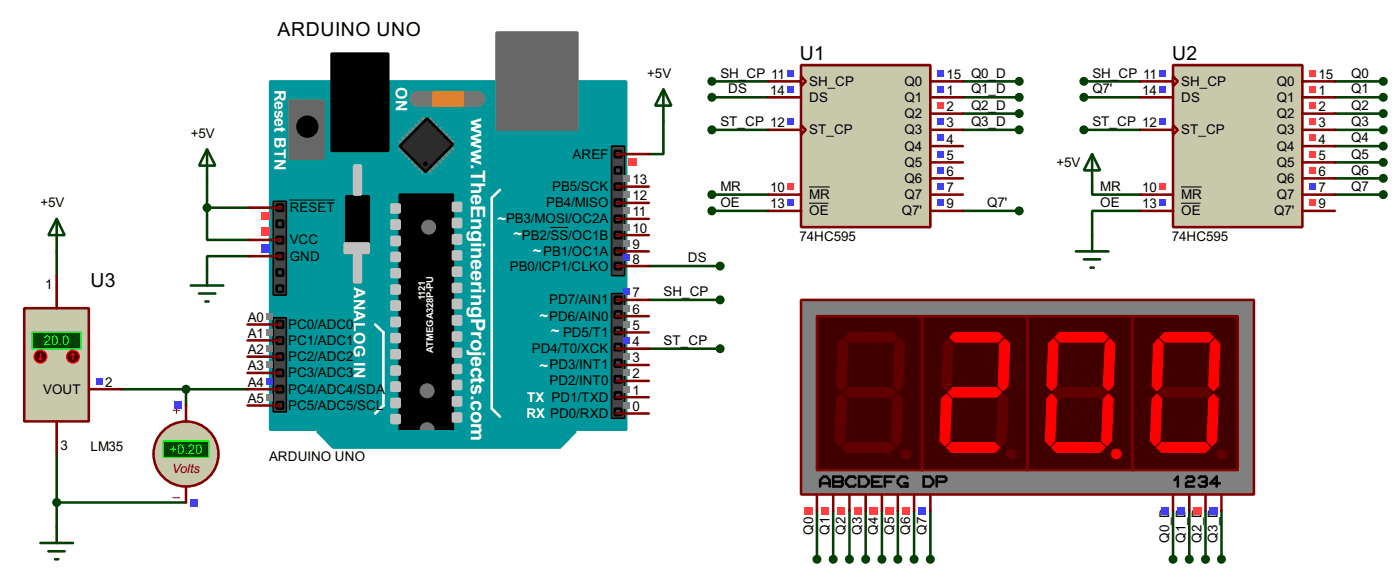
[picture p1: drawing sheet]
<svg xmlns="http://www.w3.org/2000/svg" width="220mm" height="91mm" viewBox="0 0 220 91" stroke-linecap="round" stroke-linejoin="round" font-family="sans-serif">
<g fill="none" stroke="#004000" stroke-width=".4">
<path d="M104.2 19.1v5.1h-2.3M111.8 15.3h8.9M111.8 12.8h8.9M151.2 15.3h8.8M151.2 12.8h8.8M151.2 17.8h8.8M170.2 15.3h8.9M170.2 12.8h8.9M209.6 15.3h7.6M209.6 12.8h7.6M209.6 17.8h7.6M8.9 39.4v3.8"/>
<path d="M32.5 32.6v5h6.6M32.5 28.5v4.1M32.5 32.6h6.6M111.8 20.4h8.9M111.8 30.5h8.9M111.8 33.1h8.9M151.2 20.4h8.8M151.2 33.1h8.8M170.2 20.4h8.9M171.5 29.3v1.2h7.6M179.1 33.1h-7.6v3.8M209.6 20.4h7.6"/>
<path d="M209.6 30.5h7.6M209.6 22.9h7.6M209.6 25.5h7.6M209.6 28h7.6M39.1 40.2h-6.6v2M101.9 41.7h11.2M101.9 47h11.2M101.9 54.7h11.2M8.9 71.2v11.4M8.9 78.8h20.3M19.1 61h19.8M29.2 61v2.6"/>
<path d="M128.3 80.1v7.6M130.8 80.1v7.6M133.4 80.1v7.6M135.9 80.1v7.6M138.5 80.1v7.6M141 80.1v7.6M143.5 80.1v7.6M146.1 80.1v7.6M184.2 80.1v7.6M186.7 80.1v7.6M189.3 80.1v7.6M191.8 80.1v7.6"/>
</g>
<path d="M42.4 12.8h55.9v54.6h-55.9z" fill="#00979c" stroke="#00979c" stroke-width=".4"/>
<g fill="#686767" stroke="#686767" stroke-width=".4">
<path d="M78 5.1h12.7v15.3h-12.7z"/>
<path d="M45.5 15.8h5.3v9.1h-5.3z"/>
</g>
<path d="M52.1 8.4h8.9v15.3h-8.9zM54.4 30.8h3.5v8.9h-3.5zM62.8 30.5h8.3v36.9h-8.3z" fill="#000" stroke="#000" stroke-width=".4"/>
<path d="M78.5 29.8l-1.3 1.2v33.1l1.3 1.2M58.9 50.9l1.3 1.2v11.5l-1.3 1.2" fill="none" stroke="#fff" stroke-width=".4"/>
<g fill="#c0c0c0" stroke="#c0c0c0" stroke-width=".4">
<path d="M71.1 31.8h1.3v1.3h-1.3z"/>
<path d="M71.1 34.3h1.3v1.3h-1.3z"/>
<path d="M71.1 36.9h1.3v1.3h-1.3z"/>
<path d="M71.1 39.4h1.3v1.3h-1.3z"/>
<path d="M71.1 42h1.3v1.2h-1.3z"/>
<path d="M71.1 44.5h1.3v1.3h-1.3z"/>
<path d="M71.1 47h1.3v1.3h-1.3z"/>
<path d="M71.1 49.6h1.3v1.3h-1.3z"/>
<path d="M71.1 52.1h1.3v1.3h-1.3z"/>
<path d="M71.1 54.7h1.3v1.2h-1.3z"/>
<path d="M71.1 57.2h1.3v1.3h-1.3z"/>
<path d="M71.1 59.7h1.3v1.3h-1.3z"/>
<path d="M71.1 62.3h1.3v1.3h-1.3z"/>
<path d="M71.1 64.8h1.3v1.3h-1.3z"/>
<path d="M61.5 32.1h1.3v1.2h-1.3z"/>
<path d="M61.5 34.6h1.3v1.3h-1.3z"/>
<path d="M61.5 37.1h1.3v1.3h-1.3z"/>
<path d="M61.5 39.7h1.3v1.2h-1.3z"/>
<path d="M61.5 42.2h1.3v1.3h-1.3z"/>
<path d="M61.5 44.8h1.3v1.2h-1.3z"/>
<path d="M61.5 47.3h1.3v1.3h-1.3z"/>
<path d="M61.5 49.8h1.3v1.3h-1.3z"/>
<path d="M61.5 52.4h1.3v1.2h-1.3z"/>
<path d="M61.5 54.9h1.3v1.3h-1.3z"/>
<path d="M61.5 57.5h1.3v1.2h-1.3z"/>
<path d="M61.5 60h1.3v1.3h-1.3z"/>
<path d="M61.5 62.5h1.3v1.3h-1.3z"/>
<path d="M61.5 65.1h1.3v1.2h-1.3z"/>
<path d="M54.1 38.2h3.8v1.5h-3.8z"/>
<path d="M55.6 26h1.1v4.5h-1.1z"/>
<path d="M55.6 39.7h1.1v4.6h-1.1z"/>
</g>
<circle cx="48.2" cy="19.9" r="1.55" fill="#000" stroke="#000" stroke-width=".4"/>
<path d="M65.6 15.5h9.4" fill="none" stroke="#757575" stroke-width="2.6"/>
<path d="M68.1 14.5h4.6v2.1h-4.6z" fill="#ff8000" stroke="#ff8000" stroke-width=".4"/>
<g fill="none" stroke="#808080" stroke-width=".45">
<path d="M65.3 19.6l.5 .5M65.8 19.1l.5 .5M66.3 18.6l.5 .5M67.6 18.6l-.5 .5M68.1 19.1l-.5 .5M68.6 19.6l-.5 .5M62.8 22.2l.5 .5M63.3 21.6l.5 .6M63.3 22.9l-.5 .5M63.8 21.1l.5 .5M63.8 23.4l-.5 .5M64.3 20.6l.5 .5"/>
<path d="M64.3 23.9l-.5 .5M64.8 20.1l.5 .5M64.8 24.4l-.5 .5M65.3 24.9l-.5 .6M65.8 25.5l-.5 .5M66.3 26l-.5 .5M66.8 26.5l-.5 .5M67.1 26.5l.5 .5M67.6 26l.5 .5M68.1 25.5l.5 .5M68.6 24.9l.5 .6M69.1 24.4l.5 .5"/>
<path d="M69.1 20.1l-.5 .5M69.6 23.9l.5 .5M69.6 20.6l-.5 .5M70.1 23.4l.5 .5M70.1 21.1l-.5 .5M70.6 22.9l.5 .5M70.6 21.6l-.5 .6M71.1 22.2l-.5 .5"/>
</g>
<path d="M67.1 18.6l4 4.1-4.3 4.3-4-4.1z" fill-rule="evenodd" fill="#2c2c2c" stroke="#000" stroke-width=".4"/>
<circle cx="66.8" cy="25.7" r=".3" fill="#000" stroke="#000" stroke-width=".16"/>
<path d="M96 22.9h2.1v20.3h-2.1z" fill="#464646" stroke="#000" stroke-width=".25"/>
<circle cx="67" cy="61.3" r="1.1" fill="#757575" stroke="#757575" stroke-width=".16"/>
<g fill="#464646" stroke="#000" stroke-width=".4">
<path d="M96.5 23.7h1.1v1h-1.1z"/>
<path d="M96.5 28.8h1.1v1h-1.1z"/>
<path d="M96.5 31.3h1.1v1h-1.1z"/>
<path d="M96.5 33.8h1.1v1.1h-1.1z"/>
<path d="M96.5 36.4h1.1v1h-1.1z"/>
<path d="M96.5 38.9h1.1v1h-1.1z"/>
<path d="M96.5 26.2h1.1v1h-1.1z"/>
<path d="M96.5 41.2h1.1v1h-1.1z"/>
</g>
<g fill="#757575" stroke="#757575" stroke-width=".16">
<circle cx="67.3" cy="35.6" r="1.1"/>
<circle cx="67" cy="67.4" r="1.1"/>
</g>
<path d="M49.8 67.6h40.6l-2.5 2.6h-35.6z" fill-rule="evenodd" fill="#00979c" stroke="#00979c" stroke-width=".4"/>
<g fill="#464646" stroke="#000" stroke-width=".25">
<path d="M42.9 31.6h2.1v14.7h-2.1z"/>
<path d="M96 46h2.1v19.6h-2.1z"/>
<path d="M42.9 49.8h2.1v14.8h-2.1z"/>
</g>
<g fill="#464646" stroke="#000" stroke-width=".4">
<path d="M43.5 34.6h1v1h-1z"/>
<path d="M43.5 39.7h1v1h-1z"/>
<path d="M43.5 44.8h1v1h-1z"/>
<path d="M43.5 42.2h1v1h-1z"/>
<path d="M43.5 37.1h1v1.1h-1z"/>
<path d="M43.5 32.1h1v1h-1z"/>
<path d="M96.5 46.5h1.1v1.1h-1.1z"/>
<path d="M96.5 48.8h1.1v1h-1.1z"/>
<path d="M96.5 51.4h1.1v1h-1.1z"/>
<path d="M96.5 53.9h1.1v1h-1.1z"/>
<path d="M96.5 56.4h1.1v1.1h-1.1z"/>
<path d="M96.5 59h1.1v1h-1.1z"/>
<path d="M96.5 61.5h1.1v1h-1.1z"/>
<path d="M96.5 64.1h1.1v1h-1.1z"/>
<path d="M43.5 50.3h1v1.1h-1z"/>
<path d="M43.5 52.9h1v1h-1z"/>
<path d="M43.5 55.4h1v1h-1z"/>
<path d="M43.5 58h1v1h-1z"/>
<path d="M43.5 60.5h1v1h-1z"/>
<path d="M43.5 63h1v1.1h-1z"/>
</g>
<g fill="none" stroke="#800000" stroke-width=".4">
<path d="M39.1 32.6h5.1M39.1 37.6h5.1M96.8 39.4h5.1M96.8 36.9h5.1M96.8 34.3h5.1M96.8 31.8h5.1M96.8 29.3h5.1M96.8 24.2h5.1M38.9 58.5h5.1M38.9 55.9h5.1M38.9 53.4h5.1M38.9 50.9h5.1"/>
<path d="M39.1 40.2h5.1M96.8 59.7h5.1M96.8 57.2h5.1M96.8 54.7h5.1M96.8 52.1h5.1M96.8 49.6h5.1M96.8 47h5.1M96.8 41.7h5.1M38.9 63.6h5.1M38.9 61h5.1M96.8 64.8h5.1M96.8 62.3h5.1"/>
</g>
<path d="M45.5 31.4h7.1M86.4 35.7h2.8" fill="none" stroke="#000" stroke-width=".16"/>
<g fill="#808080">
<path d="M97.9 63h1.1v1.1h-1.1z"/>
<path d="M97.9 60.5h1.1v1h-1.1z"/>
<path d="M97.9 58h1.1v1h-1.1z"/>
<path d="M97.9 55.4h1.1v1h-1.1z"/>
</g>
<path d="M97.9 52.9h1.1v1h-1.1z" fill="#4040ff"/>
<g fill="#808080">
<path d="M97.9 50.3h1.1v1.1h-1.1z"/>
<path d="M97.9 47.8h1.1v1h-1.1z"/>
</g>
<g fill="#4040ff">
<path d="M97.9 45.3h1.1v1h-1.1z"/>
<path d="M97.9 39.9h1.1v1h-1.1z"/>
</g>
<g fill="#808080">
<path d="M97.9 37.6h1.1v1.1h-1.1z"/>
<path d="M97.9 35.1h1.1v1h-1.1z"/>
<path d="M97.9 32.6h1.1v1h-1.1z"/>
<path d="M97.9 30h1.1v1h-1.1z"/>
<path d="M97.9 27.5h1.1v1h-1.1z"/>
</g>
<path d="M98.7 24.8h1.3v1.3h-1.3z" fill="#ff4040"/>
<path d="M41.8 61.8h1v1h-1z" fill="#808080"/>
<path d="M41.8 59.2h1v1.1h-1z" fill="#4040ff"/>
<g fill="#808080">
<path d="M41.8 56.7h1v1h-1z"/>
<path d="M41.8 54.2h1v1h-1z"/>
<path d="M41.8 51.6h1v1h-1z"/>
<path d="M41.8 49.1h1v1h-1z"/>
</g>
<g fill="#ff4040">
<path d="M41 33.2h1.3v1.3h-1.3z"/>
<path d="M41 35.7h1.3v1.3h-1.3z"/>
</g>
<path d="M41 38.3h1.3v1.3h-1.3z" fill="#4040ff"/>
<path d="M125.8 10.2h20.3v25.4h-20.3z" fill="#c8c8aa" stroke="#800000" stroke-width=".4"/>
<g fill="none" stroke="#800000" stroke-width=".4">
<path d="M120.7 12.8h5.1M120.7 15.3h5.1M125.8 12l.7 .8-.7 .7zM125.8 19.6l.7 .8-.7 .7zM146.1 12.8h5.1M146.1 15.3h5.1M146.1 17.8h5.1M120.7 20.4h5.1M120.7 30.5h5.1M120.7 33.1h5.1M146.1 20.4h5.1M146.1 22.9h5.1"/>
<path d="M146.1 25.5h5.1M146.1 28h5.1M146.1 30.5h5.1M146.1 33.1h5.1"/>
</g>
<path d="M127 29.3h3.3M127 31.9h3.1" fill="none" stroke="#000" stroke-width=".16"/>
<g fill="#4040ff">
<path d="M147.2 11h1v1h-1z"/>
<path d="M147.2 13.5h1v1h-1z"/>
</g>
<path d="M147.2 16.1h1v1h-1z" fill="#ff4040"/>
<g fill="#4040ff">
<path d="M147.2 18.6h1v1h-1z"/>
<path d="M147.2 21.1h1v1.1h-1z"/>
<path d="M147.2 23.7h1v1h-1z"/>
<path d="M147.2 26.2h1v1h-1z"/>
<path d="M147.2 28.8h1v1h-1z"/>
<path d="M147.2 31.3h1v1h-1z"/>
<path d="M123.6 11h1v1h-1z"/>
<path d="M123.6 18.6h1v1h-1z"/>
<path d="M123.6 13.5h1v1h-1z"/>
</g>
<path d="M123.6 28.8h1v1h-1z" fill="#ff4040"/>
<path d="M123.6 31.3h1v1h-1z" fill="#4040ff"/>
<path d="M184.2 10.2h20.3v25.4h-20.3z" fill="#c8c8aa" stroke="#800000" stroke-width=".4"/>
<g fill="none" stroke="#800000" stroke-width=".4">
<path d="M179.1 12.8h5.1M179.1 15.3h5.1M184.2 12l.7 .8-.7 .7zM184.2 19.6l.7 .8-.7 .7zM204.5 12.8h5.1M204.5 15.3h5.1M204.5 17.8h5.1M179.1 20.4h5.1M179.1 30.5h5.1M179.1 33.1h5.1M204.5 20.4h5.1M204.5 22.9h5.1"/>
<path d="M204.5 25.5h5.1M204.5 28h5.1M204.5 30.5h5.1M204.5 33.1h5.1"/>
</g>
<path d="M185.4 29.3h3.3M185.4 31.9h3.1" fill="none" stroke="#000" stroke-width=".16"/>
<g fill="#ff4040">
<path d="M205.6 11h1v1h-1z"/>
<path d="M205.6 13.5h1v1h-1z"/>
<path d="M205.6 16.1h1v1h-1z"/>
<path d="M205.6 18.6h1v1h-1z"/>
<path d="M205.6 21.1h1v1.1h-1z"/>
<path d="M205.6 23.7h1v1h-1z"/>
<path d="M205.6 26.2h1v1h-1z"/>
</g>
<path d="M205.6 28.8h1v1h-1z" fill="#4040ff"/>
<path d="M205.6 31.3h1v1h-1z" fill="#ff4040"/>
<g fill="#4040ff">
<path d="M182 11h1v1h-1z"/>
<path d="M182 18.6h1v1h-1z"/>
<path d="M182 13.5h1v1h-1z"/>
</g>
<path d="M182 28.8h1v1h-1z" fill="#ff4040"/>
<path d="M182 31.3h1v1h-1z" fill="#4040ff"/>
<path d="M168.9 39.4h5.1M171.5 24.2l1.2 2.5h-2.5zM171.5 24.2v5.1M171.5 36.9v2.5M170.2 40.7h2.5M171.2 42h.5" fill="none" stroke="#004000" stroke-width=".4"/>
<path d="M3.8 48.3h10.2v17.8h-10.2z" fill="#c8c8aa" stroke="#800000" stroke-width=".4"/>
<path d="M5.1 52.1h7.6v2.6h-7.6z" fill="#004000" stroke="#0f0" stroke-width=".2"/>
<path d="M8.9 43.2v5.1M8.9 66.1v5.1M14 61h5.1" fill="none" stroke="#800000" stroke-width=".4"/>
<circle cx="11.4" cy="55.9" r="1" fill="#400000" stroke="#f00" stroke-width=".2"/>
<path d="M11.5 55.4l-.3 .3M11.5 55.4l.2 .3M11.5 55.4v1" fill="none" stroke="#f00" stroke-width=".2"/>
<circle cx="6.3" cy="55.9" r="1" fill="#400000" stroke="#f00" stroke-width=".2"/>
<path d="M6.1 56.2l.3 .2M6.4 55.4v1M6.6 56.2l-.2 .2" fill="none" stroke="#f00" stroke-width=".2"/>
<path d="M15.1 59.2h1v1.1h-1z" fill="#4040ff"/>
<path d="M8.9 34.3l1.3 2.6h-2.6zM8.9 34.3v5.1M6.4 85.1h5.1M7.6 86.4h2.6M8.7 87.7h.5M8.9 82.6v2.5" fill="none" stroke="#004000" stroke-width=".4"/>
<circle cx="29.2" cy="71.2" r="5.1" fill="#c8c8aa" stroke="#800000" stroke-width=".4"/>
<path d="M27.2 64.3h1M27.2 78h1M27.7 63.8v1" fill="none" stroke="#800000" stroke-width=".16"/>
<path d="M25.7 69.1h7.1v2.6h-7.1z" fill="#004000" stroke="#0f0" stroke-width=".2"/>
<path d="M29.2 63.6v2.5M29.2 76.3v2.5" fill="none" stroke="#800000" stroke-width=".4"/>
<g fill="#4040ff">
<path d="M29.9 78.2h1.2v1.2h-1.2z"/>
<path d="M27.3 62.9h1.3v1.3h-1.3z"/>
</g>
<circle cx="8.9" cy="78.8" r=".5" fill="#004000" stroke="#004000" stroke-width=".4"/>
<path d="M125.8 47h71.1v30.5h-71.1z" fill="#808080" stroke="#800000" stroke-width=".4"/>
<path d="M128.3 49.6h16.5v24.1h-16.5z" fill="#400000" stroke="#800000" stroke-width=".4"/>
<g fill="#600000" stroke="#600000" stroke-width=".16">
<path d="M132.6 52.9l.8-.8h6.8l.8 .8-.8 .7h-6.8z" fill-rule="evenodd"/>
<path d="M141.2 53.1l.8 .8-.2 6.6-.8 .8-.8-.8 .3-6.6z" fill-rule="evenodd"/>
<path d="M132.4 61.5l.7-.7h6.9l.7 .7-.7 .8h-6.9z" fill-rule="evenodd"/>
<path d="M132.4 53.1l.7 .8-.2 6.6-.8 .8-.8-.8 .3-6.6z" fill-rule="evenodd"/>
<path d="M140.2 62.5l.8-.7 .8 .7-.3 6.6-.8 .8-.7-.8z" fill-rule="evenodd"/>
<path d="M132.1 70.2l.8-.8h6.8l.8 .8-.8 .7h-6.8z" fill-rule="evenodd"/>
<path d="M131.3 62.5l.8-.7 .8 .7-.3 6.6-.8 .8-.7-.8z" fill-rule="evenodd"/>
</g>
<path d="M144.8 49.6h16.5v24.1h-16.5z" fill="#400000" stroke="#800000" stroke-width=".4"/>
<g fill="#600000" stroke="#600000" stroke-width=".16">
<path d="M149.9 52.1h6.8l.8 .8-.8 .7h-6.8l-.8-.7z" fill-rule="evenodd"/>
<path d="M157 53.9l.8-.8 .7 .8-.2 6.6-.8 .8-.8-.8z" fill-rule="evenodd"/>
<path d="M148.9 61.5l.7-.7h6.9l.7 .7-.7 .8h-6.9z" fill-rule="evenodd"/>
<path d="M148.9 53.1l.7 .8-.2 6.6-.8 .8-.8-.8 .3-6.6z" fill-rule="evenodd"/>
<path d="M156.7 62.5l.8-.7 .8 .7-.3 6.6-.8 .8-.7-.8z" fill-rule="evenodd"/>
<path d="M149.4 69.4h6.8l.8 .8-.8 .7h-6.8l-.8-.7z" fill-rule="evenodd"/>
<path d="M147.8 62.5l.8-.7 .8 .7-.3 6.6-.7 .8-.8-.8z" fill-rule="evenodd"/>
<circle cx="142.2" cy="71.2" r=".75"/>
<circle cx="158.7" cy="71.2" r=".75"/>
</g>
<path d="M161.3 49.6h16.5v24.1h-16.5z" fill="#400000" stroke="#800000" stroke-width=".4"/>
<g fill="#600000" stroke="#600000" stroke-width=".16">
<path d="M165.6 52.9l.8-.8h6.8l.8 .8-.8 .7h-6.8z" fill-rule="evenodd"/>
<path d="M174.3 53.1l.7 .8-.2 6.6-.8 .8-.8-.8 .3-6.6z" fill-rule="evenodd"/>
<path d="M165.4 61.5l.7-.7h6.9l.8 .7-.8 .8h-6.9z" fill-rule="evenodd"/>
<path d="M165.4 53.1l.7 .8-.2 6.6-.8 .8-.7-.8 .2-6.6z" fill-rule="evenodd"/>
<path d="M173.2 62.5l.8-.7 .8 .7-.3 6.6-.7 .8-.8-.8z" fill-rule="evenodd"/>
<path d="M165.9 69.4h6.8l.8 .8-.8 .7h-6.8l-.8-.7z" fill-rule="evenodd"/>
<path d="M165.1 61.8l.8 .7-.3 6.6-.7 .8-.8-.8 .3-6.6z" fill-rule="evenodd"/>
<circle cx="175.2" cy="71.2" r=".75"/>
</g>
<path d="M177.8 49.6h16.5v24.1h-16.5z" fill="#400000" stroke="#800000" stroke-width=".4"/>
<g fill="#600000" stroke="#600000" stroke-width=".16">
<path d="M182.1 52.9l.8-.8h6.9l.7 .8-.7 .7h-6.9z" fill-rule="evenodd"/>
<path d="M190.8 53.1l.7 .8-.2 6.6-.8 .8-.7-.8 .2-6.6z" fill-rule="evenodd"/>
<path d="M181.9 61.5l.7-.7h6.9l.8 .7-.8 .8h-6.9z" fill-rule="evenodd"/>
<path d="M181.9 53.1l.7 .8-.2 6.6-.8 .8-.7-.8 .2-6.6z" fill-rule="evenodd"/>
<path d="M189.8 62.5l.7-.7 .8 .7-.3 6.6-.7 .8-.8-.8z" fill-rule="evenodd"/>
<path d="M182.4 69.4h6.9l.7 .8-.7 .7h-6.9l-.8-.7z" fill-rule="evenodd"/>
<path d="M180.9 62.5l.7-.7 .8 .7-.3 6.6-.7 .8-.8-.8z" fill-rule="evenodd"/>
<circle cx="191.7" cy="71.2" r=".75"/>
</g>
<g fill="none" stroke="#000" stroke-width=".4">
<path d="M128.8 76.3v-1l.5-.6h.5l.5 .6v1M128.8 75.8h1.5M130.8 74.7h1.3l.2 .3v.3l-.2 .2 .2 .3v.2l-.2 .3h-1.3zM130.8 75.5h1.3M134.3 75l-.2-.3h-.8l-.5 .6v.5l.5 .5h.8l.2-.3M134.9 74.7h1l.5 .6v.5l-.5 .5h-1zM136.9 75.5h1M138.4 74.7h-1.5v1.6h1.5M138.9 75.5h1M140.4 74.7h-1.5v1.6M142.5 75l-.3-.3h-.7l-.5 .6v.5l.5 .5h1v-.5h-.5M145 74.7h1l.5 .6v.5l-.5 .5h-1z"/>
<path d="M147.1 75.5h1.2l.3-.2v-.3l-.3-.3h-1.2v1.6M184.4 75.3l.5-.6v1.6M186.2 75l.3-.3h.7l.3 .3v.3l-.3 .2h-.7l-.3 .3v.5h1.3M188.2 75l.3-.3h.7l.3 .3v.3l-.3 .2M188.7 75.5h.5M189.2 75.5l.3 .3v.2l-.3 .3h-.7l-.3-.3M191.5 75.8h-1.5l1-1.1v1.6"/>
</g>
<g fill="#f00" stroke="#f00" stroke-width=".16">
<path d="M149.9 52.1h6.8l.8 .8-.8 .7h-6.8l-.8-.7z" fill-rule="evenodd"/>
<path d="M157 53.9l.8-.8 .7 .8-.2 6.6-.8 .8-.8-.8z" fill-rule="evenodd"/>
<path d="M149.4 69.4h6.8l.8 .8-.8 .7h-6.8l-.8-.7z" fill-rule="evenodd"/>
<path d="M147.8 62.5l.8-.7 .8 .7-.3 6.6-.7 .8-.8-.8z" fill-rule="evenodd"/>
<path d="M148.9 61.5l.7-.7h6.9l.7 .7-.7 .8h-6.9z" fill-rule="evenodd"/>
<path d="M165.6 52.9l.8-.8h6.8l.8 .8-.8 .7h-6.8z" fill-rule="evenodd"/>
<path d="M174.3 53.1l.7 .8-.2 6.6-.8 .8-.8-.8 .3-6.6z" fill-rule="evenodd"/>
<path d="M173.2 62.5l.8-.7 .8 .7-.3 6.6-.7 .8-.8-.8z" fill-rule="evenodd"/>
<path d="M165.9 69.4h6.8l.8 .8-.8 .7h-6.8l-.8-.7z" fill-rule="evenodd"/>
<path d="M165.1 61.8l.8 .7-.3 6.6-.7 .8-.8-.8 .3-6.6z" fill-rule="evenodd"/>
<path d="M165.4 53.1l.7 .8-.2 6.6-.8 .8-.7-.8 .2-6.6z" fill-rule="evenodd"/>
<path d="M182.1 52.9l.8-.8h6.9l.7 .8-.7 .7h-6.9z" fill-rule="evenodd"/>
<path d="M190.8 53.1l.7 .8-.2 6.6-.8 .8-.7-.8 .2-6.6z" fill-rule="evenodd"/>
<path d="M189.8 62.5l.7-.7 .8 .7-.3 6.6-.7 .8-.8-.8z" fill-rule="evenodd"/>
<path d="M182.4 69.4h6.9l.7 .8-.7 .7h-6.9l-.8-.7z" fill-rule="evenodd"/>
<path d="M180.9 62.5l.7-.7 .8 .7-.3 6.6-.7 .8-.8-.8z" fill-rule="evenodd"/>
<path d="M181.9 53.1l.7 .8-.2 6.6-.8 .8-.7-.8 .2-6.6z" fill-rule="evenodd"/>
<circle cx="175.2" cy="71.2" r=".75"/>
</g>
<path d="M128.3 77.5v2.6M130.8 77.5v2.6M133.4 77.5v2.6M135.9 77.5v2.6M138.5 77.5v2.6M141 77.5v2.6M143.5 77.5v2.6M146.1 77.5v2.6M184.2 77.5v2.6M186.7 77.5v2.6M189.3 77.5v2.6M191.8 77.5v2.6" fill="none" stroke="#800000" stroke-width=".4"/>
<g fill="#4040ff">
<path d="M182.3 79.4h1.2v1.3h-1.2z"/>
<path d="M184.8 79.4h1.3v1.3h-1.3z"/>
</g>
<path d="M187.3 79.4h1.3v1.3h-1.3z" fill="#ff4040"/>
<path d="M189.9 79.4h1.3v1.3h-1.3z" fill="#4040ff"/>
<g fill="#ff4040">
<path d="M126.4 79.4h1.3v1.3h-1.3z"/>
<path d="M128.9 79.4h1.3v1.3h-1.3z"/>
<path d="M131.5 79.4h1.2v1.3h-1.2z"/>
<path d="M134 79.4h1.3v1.3h-1.3z"/>
<path d="M136.5 79.4h1.3v1.3h-1.3z"/>
<path d="M139.1 79.4h1.3v1.3h-1.3z"/>
<path d="M141.6 79.4h1.3v1.3h-1.3z"/>
</g>
<path d="M144.2 79.4h1.2v1.3h-1.2z" fill="#4040ff"/>
<path d="M104.2 14l1.2 2.6h-2.5zM104.2 14v5.1M32.5 23.4l1.3 2.6h-2.5zM32.5 23.4v5.1M30 44.8h5.1M31.3 46h2.5M32.3 47.3h.5M32.5 42.2v2.6" fill="none" stroke="#004000" stroke-width=".4"/>
<g fill="#004000" stroke="#004000" stroke-width=".4">
<circle cx="29.2" cy="61" r=".5"/>
<circle cx="32.5" cy="32.6" r=".5"/>
<circle cx="113" cy="41.7" r=".5"/>
<circle cx="113" cy="47" r=".5"/>
<circle cx="113" cy="54.7" r=".5"/>
<circle cx="111.7" cy="15.3" r=".5"/>
<circle cx="111.7" cy="12.8" r=".5"/>
<circle cx="170.1" cy="12.8" r=".5"/>
<circle cx="111.7" cy="20.4" r=".5"/>
<circle cx="111.7" cy="30.5" r=".5"/>
<circle cx="111.7" cy="33.1" r=".5"/>
<circle cx="170.1" cy="15.3" r=".5"/>
<circle cx="160" cy="33.1" r=".5"/>
<circle cx="170.1" cy="20.4" r=".5"/>
<circle cx="217.1" cy="12.8" r=".5"/>
<circle cx="217.1" cy="15.3" r=".5"/>
<circle cx="217.1" cy="17.8" r=".5"/>
<circle cx="217.1" cy="20.4" r=".5"/>
<circle cx="217.1" cy="22.9" r=".5"/>
<circle cx="217.1" cy="25.5" r=".5"/>
<circle cx="217.1" cy="28" r=".5"/>
<circle cx="217.1" cy="30.5" r=".5"/>
<circle cx="128.2" cy="87.7" r=".5"/>
<circle cx="130.8" cy="87.7" r=".5"/>
<circle cx="133.3" cy="87.7" r=".5"/>
<circle cx="135.9" cy="87.7" r=".5"/>
<circle cx="138.4" cy="87.7" r=".5"/>
<circle cx="140.9" cy="87.7" r=".5"/>
<circle cx="143.5" cy="87.7" r=".5"/>
<circle cx="146" cy="87.7" r=".5"/>
<circle cx="184.1" cy="87.7" r=".5"/>
<circle cx="186.7" cy="87.7" r=".5"/>
<circle cx="189.2" cy="87.7" r=".5"/>
<circle cx="191.7" cy="87.7" r=".5"/>
<circle cx="160" cy="12.8" r=".5"/>
<circle cx="160" cy="15.3" r=".5"/>
<circle cx="160" cy="17.8" r=".5"/>
<circle cx="160" cy="20.4" r=".5"/>
</g>
<g font-size="3.6" fill="#fff">
<text x="73.9" y="18.5" transform="rotate(90 73.9 18.5)">w</text>
<text x="73.9" y="25.7" transform="rotate(90 73.9 25.7)">.TheEngineeringProjects.com</text>
</g>
<g font-size="3.4">
<text x="43.6" y="5.6">ARDUINO UNO</text>
<text x="125.6" y="9.4">U1</text>
<text x="184" y="9.4">U2</text>
<text x="14.2" y="45">U3</text>
</g>
<g font-size="2.8" fill="#fff">
<text x="43.1" y="14" transform="rotate(90 43.1 14)">Reset BTN</text>
<text x="62.2" y="13.6" transform="rotate(90 62.2 13.6)">ON</text>
<text x="55.6" y="44.9" transform="rotate(90 55.6 44.9)">ANALOG IN</text>
</g>
<g font-size="2.7" fill="#fff">
<text x="78.1" y="35.1">~</text>
<text x="80.6" y="37.5">~</text>
<text x="83.7" y="40.2">~</text>
<text x="84.7" y="50.3">~</text>
<text x="86.5" y="52.6">~</text>
<text x="84.7" y="58.2">~</text>
</g>
<g font-size="2.4">
<text x="101.6" y="12.2">+5V</text>
<text x="113.1" y="12.2">SH_CP 11</text>
<text x="114.3" y="14.6">DS</text>
<text x="120.9" y="14.8">14</text>
<text x="127" y="13.5">SH_CP</text>
<text x="127" y="16">DS</text>
<text x="142" y="13.5">Q0</text>
<text x="142" y="16">Q1</text>
<text x="148.6" y="12.3">15 Q0_D</text>
<text x="148.6" y="14.8">1</text>
<text x="148.6" y="17.4">2</text>
<text x="152.4" y="14.6">Q1_D</text>
<text x="152.4" y="17.2">Q2_D</text>
<text x="171.5" y="12.2">SH_CP 11</text>
<text x="171.5" y="14.6">Q7'</text>
<text x="179.3" y="14.8">14</text>
<text x="185.4" y="13.5">SH_CP</text>
<text x="185.4" y="16">DS</text>
<text x="200.4" y="13.5">Q0</text>
<text x="200.4" y="16">Q1</text>
<text x="207" y="12.3">15</text>
<text x="207" y="14.8">1</text>
<text x="207" y="17.4">2</text>
<text x="212.1" y="12.2">Q0</text>
<text x="212.1" y="14.6">Q1</text>
<text x="212.1" y="17.2">Q2</text>
<text x="30" y="21.5">+5V</text>
<text x="113.1" y="19.8">ST_CP 12</text>
<text x="127" y="21.1">ST_CP</text>
<text x="142" y="18.5">Q2</text>
<text x="142" y="21.1">Q3</text>
<text x="142" y="23.6">Q4</text>
<text x="148.6" y="19.9">3</text>
<text x="148.6" y="22.5">4</text>
<text x="152.4" y="19.8">Q3_D</text>
<text x="171.5" y="19.8">ST_CP 12</text>
<text x="185.4" y="21.1">ST_CP</text>
<text x="200.4" y="18.5">Q2</text>
<text x="200.4" y="21.1">Q3</text>
<text x="200.4" y="23.6">Q4</text>
<text x="207" y="19.9">3</text>
<text x="207" y="22.5">4</text>
<text x="212.1" y="19.8">Q3</text>
<text x="212.1" y="22.3">Q4</text>
<text x="86.7" y="30">PB5/SCK</text>
<text x="89.9" y="24.9">AREF</text>
<text x="99.3" y="28.9">13</text>
<text x="113.1" y="29.9">MR</text>
<text x="142" y="26.1">Q5</text>
<text x="142" y="28.7">Q6</text>
<text x="148.6" y="25">5</text>
<text x="148.6" y="27.5">6</text>
<text x="165.9" y="26.1">+5V</text>
<text x="172.7" y="29.9">MR</text>
<text x="200.4" y="26.1">Q5</text>
<text x="200.4" y="28.7">Q6</text>
<text x="207" y="25">5</text>
<text x="207" y="27.5">6</text>
<text x="212.1" y="24.9">Q5</text>
<text x="212.1" y="27.3">Q6</text>
<text x="212.1" y="29.9">Q7</text>
<text x="6.3" y="32.5">+5V</text>
<text x="45.5" y="33.3">RESET</text>
<text x="79.4" y="35">PB3/MOSI/OC2A</text>
<text x="85.7" y="32.5">PB4/MISO</text>
<text x="99.3" y="33.9">11</text>
<text x="99.3" y="31.4">12</text>
<text x="113.1" y="32.5">OE</text>
<text x="120.9" y="30.1">10</text>
<text x="120.9" y="32.6">13</text>
<text x="127" y="31.2">MR</text>
<text x="127" y="33.8">OE</text>
<text x="141.6" y="33.8">Q7'</text>
<text x="142" y="31.2">Q7</text>
<text x="148.6" y="30.1">7</text>
<text x="148.6" y="32.6">9</text>
<text x="155" y="32.5">Q7'</text>
<text x="172.7" y="32.5">OE</text>
<text x="179.3" y="30.1">10</text>
<text x="179.3" y="32.6">13</text>
<text x="185.4" y="31.2">MR</text>
<text x="185.4" y="33.8">OE</text>
<text x="200" y="33.8">Q7'</text>
<text x="200.4" y="31.2">Q7</text>
<text x="207" y="30.1">7</text>
<text x="207" y="32.6">9</text>
<text x="45.5" y="38.3">VCC</text>
<text x="45.5" y="40.9">GND</text>
<text x="81.9" y="37.6">PB2/SS/OC1B</text>
<text x="85.3" y="40.1">PB1/OC1A</text>
<text x="99.3" y="41.3">8</text>
<text x="99.3" y="39">9</text>
<text x="99.3" y="36.5">10</text>
<text x="108" y="41.1">DS</text>
<text x="125.5" y="37.7">74HC595</text>
<text x="184" y="37.7">74HC595</text>
<text x="7.1" y="45.4">1</text>
<text x="80" y="42.4">PB0/ICP1/CLKO</text>
<text x="86.2" y="47.7">PD7/AIN1</text>
<text x="99.3" y="46.6">7</text>
<text x="104.2" y="46.4">SH_CP</text>
<text x="38.9" y="53">A1</text>
<text x="38.9" y="50.4">A0</text>
<text x="45.2" y="51.6">PC0/ADC0</text>
<text x="86.2" y="50.3">PD6/AIN0</text>
<text x="88.4" y="52.8">PD5/T1</text>
<text x="99.3" y="51.7">5</text>
<text x="99.3" y="49.2">6</text>
<text x="38.9" y="58.1">A3</text>
<text x="38.9" y="55.5">A2</text>
<text x="45.2" y="59.2">PC3/ADC3</text>
<text x="45.2" y="56.6">PC2/ADC2</text>
<text x="45.2" y="54.1">PC1/ADC1</text>
<text x="83.5" y="55.4">PD4/T0/XCK</text>
<text x="86.3" y="57.9">PD3/INT1</text>
<text x="99.3" y="59.3">2</text>
<text x="99.3" y="56.8">3</text>
<text x="99.3" y="54.3">4</text>
<text x="104.2" y="54.1">ST_CP</text>
<text x="6.8" y="61.7">VOUT</text>
<text x="16.5" y="60.6">2</text>
<text x="38.9" y="63.2">A5</text>
<text x="38.9" y="60.6">A4</text>
<text x="45.2" y="64.3">PC5/ADC5/SCL</text>
<text x="45.2" y="61.7">PC4/ADC4/SDA</text>
<text x="86.3" y="60.4">PD2/INT0</text>
<text x="99.3" y="64.4">0</text>
<text x="99.3" y="61.9">1</text>
<text x="9.5" y="70.5">3</text>
<text x="14.2" y="70.7">LM35</text>
<text x="42.2" y="72.3">ARDUINO UNO</text>
<text x="127.7" y="83.8" transform="rotate(-90 127.7 83.8)">Q0</text>
<text x="130.2" y="83.8" transform="rotate(-90 130.2 83.8)">Q1</text>
<text x="132.8" y="83.8" transform="rotate(-90 132.8 83.8)">Q2</text>
<text x="135.3" y="83.8" transform="rotate(-90 135.3 83.8)">Q3</text>
<text x="137.8" y="83.8" transform="rotate(-90 137.8 83.8)">Q4</text>
<text x="140.4" y="83.8" transform="rotate(-90 140.4 83.8)">Q5</text>
<text x="142.9" y="83.8" transform="rotate(-90 142.9 83.8)">Q6</text>
<text x="145.5" y="83.8" transform="rotate(-90 145.5 83.8)">Q7</text>
<text x="183.6" y="85.1" transform="rotate(-90 183.6 85.1)">Q0_D</text>
<text x="186.1" y="85.1" transform="rotate(-90 186.1 85.1)">Q1_D</text>
<text x="188.6" y="85.1" transform="rotate(-90 188.6 85.1)">Q2_D</text>
<text x="191.2" y="85.1" transform="rotate(-90 191.2 85.1)">Q3_D</text>
</g>
<g font-size="2.4" fill="#0f0">
<text x="6.9" y="54.1">20.0</text>
<text x="26.6" y="71.1">+0.20</text>
</g>
<g font-size="2.4" fill="#fff">
<text x="82.6" y="65.5">RX PD0/RXD</text>
<text x="82.7" y="63">TX PD1/TXD</text>
</g>
<text font-size="2.3" fill="#800000" x="27" y="74.1">Volts</text>
<g font-size="1.7" fill="#fff">
<text x="66.8" y="47.1" transform="rotate(-90 66.8 47.1)">1121</text>
<text x="68" y="55.3" transform="rotate(-90 68 55.3)">ATMEGA328P-PU</text>
</g>
</svg>
